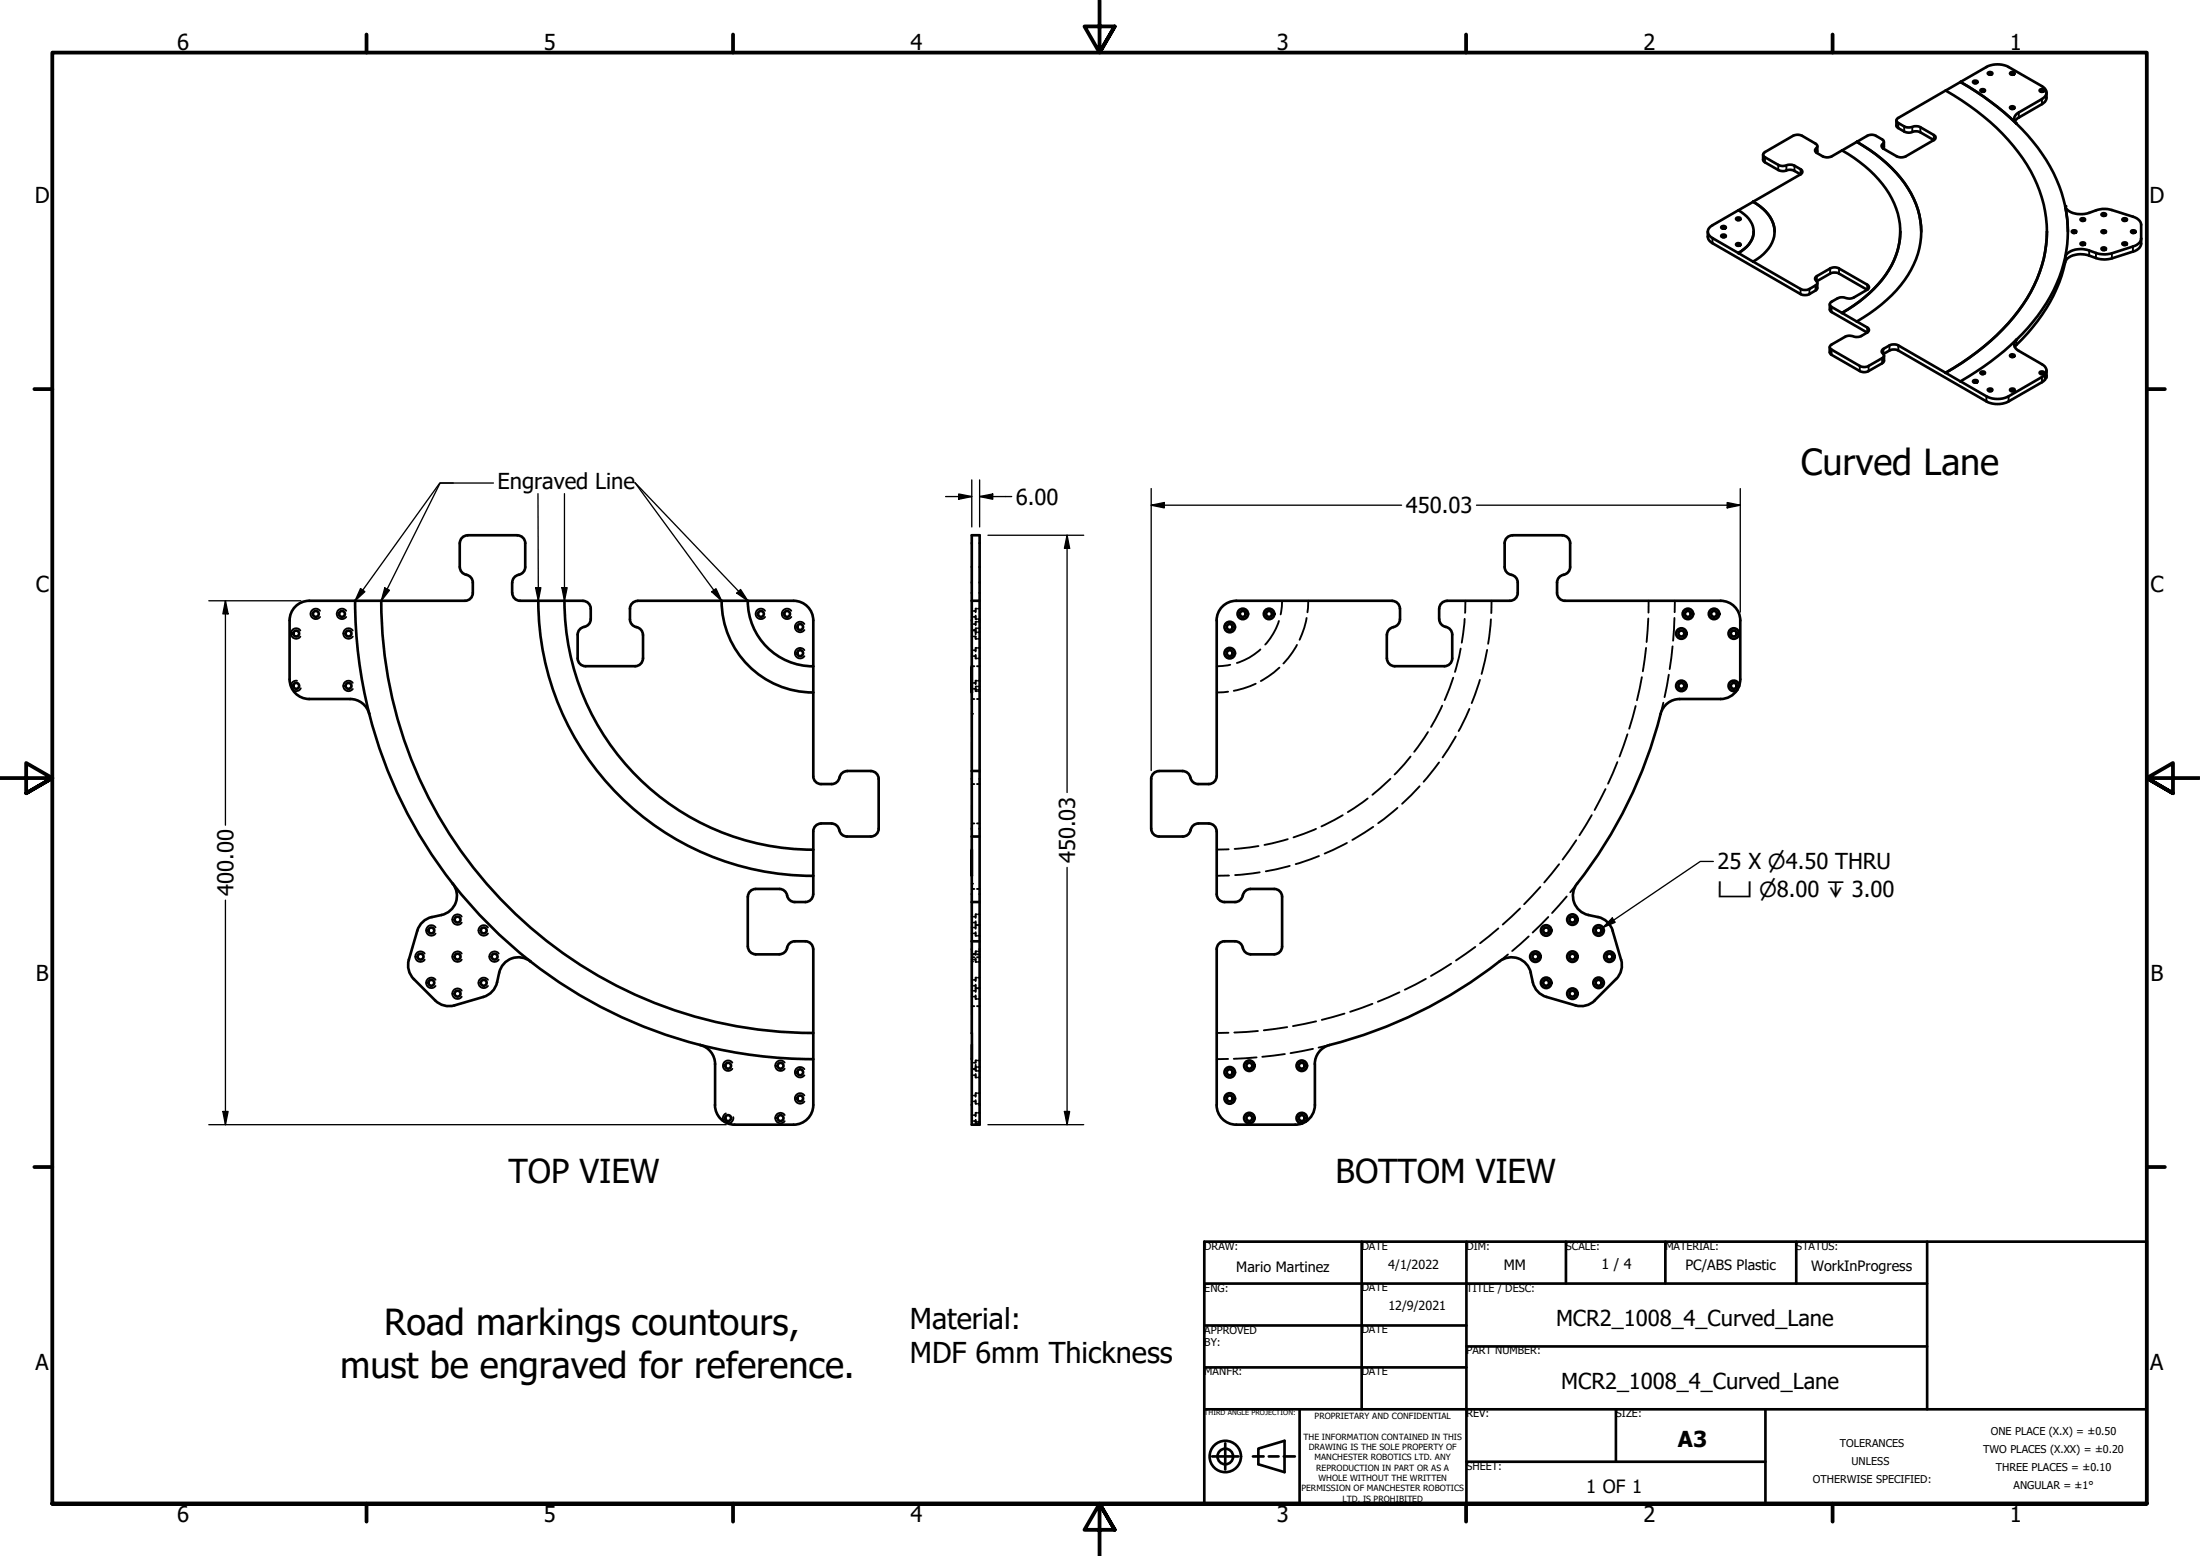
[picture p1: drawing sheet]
<svg xmlns="http://www.w3.org/2000/svg" width="420mm" height="297mm" viewBox="0 0 420 297" stroke-linecap="round" stroke-linejoin="round" font-family="sans-serif">
<!-- layer: Hidden (ANSI) -->
<g fill="none" stroke="#000" stroke-width=".36">
<path d="M61.1 116.6a1.01 1.01 0 0 0-1.5-.2 1.01 1.01 0 0 0 0 1.5 1.01 1.01 0 0 0 1.5-.1M66.1 116.6a1.01 1.01 0 0 0-1.5-.2 1.01 1.01 0 0 0 0 1.5 1.01 1.01 0 0 0 1.5-.1M146.1 116.6a1 1 0 0 0-1.5-.2 1 1 0 0 0 0 1.5 1 1 0 0 0 1.5-.1M151.1 116.6a1.01 1.01 0 0 0-1.5-.2 1.01 1.01 0 0 0 0 1.5 1.01 1.01 0 0 0 1.5-.1M153.6 119.1a1 1 0 0 0-1.5-.2 1 1 0 0 0 0 1.5 1 1 0 0 0 1.5-.1M185.6 117.8h.2M185.6 116.6h.2M185.6 119.1h.2M185.6 114.7v2.5M185.6 118.4v5.1M186.1 117.8h.2M186.1 116.6h.2"/>
<path d="M186.1 119.1h.2M186.3 117.5v.7h.3M186.3 119.9h.3M186.6 116.2h-.3v.7M186.6 118.7h-.3v.7M186.8 118.2h.3M186.8 116.2h.3M186.8 118.7h.3M186.8 119.9h.3M244.2 118.5a12.3 12.3 0 0 1-2.6 4.5M244.9 114.7l-.3 2.6M249.5 118a15.8 15.8 0 0 1-1.3 4.1"/>
<path d="M249.9 114.7l-.2 2.2M279.7 118.1l-.5 4.6M279.9 114.7l-.1 2.3M284.7 118.2l-.5 4.7M284.9 114.7l-.1 2.3M314.8 118.1l-.3 4.5M314.9 114.7l-.1 2.3M319.8 118l-.3 4.3M319.9 114.7l-.1 2.2M56.7 129.9a1.01 1.01 0 0 0-1.1 1.1M57.4 120.4a.99 .99 0 0 0-1.5-.2 .99 .99 0 0 0 0 1.5 .99 .99 0 0 0 1.5-.2M57.4 131.4a1 1 0 0 1-1.5 .3"/>
<path d="M67.4 130.4a1.01 1.01 0 0 0-1.5-.2 1.01 1.01 0 0 0 0 1.5 1.01 1.01 0 0 0 1.5-.2M67.4 120.4a1 1 0 0 0-1.5-.2 1 1 0 0 0 0 1.5 1 1 0 0 0 1.5-.2M153.6 124.1a1 1 0 0 0-1.5-.2 1 1 0 0 0 0 1.5 1 1 0 0 0 1.5-.1M185.6 127.2h.5M185.6 133.4h.5M185.6 120.3h.2M185.6 125.3h.2M185.6 124.1h.2M185.6 131.5h.2M185.6 130.4h.2M185.6 121.5h.2M185.6 120.4h.2"/>
<path d="M185.6 124.7v2.5M185.6 132.2v2.4M185.6 135.8v4.8M186.1 121.5h.2v.4h.3M186.1 120.3h.2M186.1 125.3h.2M186.1 124.1h.2M186.1 131.5h.2M186.1 130.4h.2M186.1 120.4h.2M186.3 131h.3M186.3 131.7h.3"/>
<path d="M186.3 120v1.1M186.3 125v.7h.3M186.3 131.3v.6h.3M186.3 120.7h.3M186.6 127.2h.5M186.6 133.4h.5M186.6 123.7h-.3v.7M186.6 129.9h-.3v.7M186.8 131h.3M186.8 131.7h.3M186.8 120.7h.3M186.8 125.7h.3"/>
<path d="M186.8 123.7h.3M186.8 131.9h.3M186.8 129.9h.3M186.8 121.9h.3M234.5 132l-2.1 .2M234.9 126.9l-2.5 .3M239.8 130.5l-2.3 .9-1.9 .5M240.7 124a11.5 11.5 0 0 1-4.5 2.6M244.3 127.5l-1 .9-2.5 1.6M247.7 123.1l-.9 1.5-1.7 2.1M272.7 139.7l-2.6 3.8M275.4 134.7l-2.1 4.1"/>
<path d="M277.5 129.4l-1.6 4.3M279 123.8l-1.1 4.5M280.6 135.3l-2 4.3M282.6 129.8l-1.5 4.4M284 124.1l-1 4.6M312.4 134.8l-1.3 4.3M313.6 129.3l-1 4.4M314.4 123.7l-.6 4.5M317.7 134.1l-.5 2.2M318.7 128.8l-.8 4.3M319.4 123.4l-.5 4.3M185.6 149.7h.5"/>
<path d="M185.6 157.2h.5M185.6 141.8v4.8M185.6 147.8v4.8M185.6 153.8v4.8M185.6 159.8v2.4M186.6 149.7h.5M186.6 157.2h.5M251.3 158.2l-4.3 1.7M256.4 155.6l-4 2.2M261.2 152.4l-3.8 2.6M262.3 157.8l-4 2.5M265.5 148.7l-3.4 3"/>
<path d="M266.9 154.2l-3.7 2.9M269.4 144.4l-3.1 3.5M271.1 150.1l-3.3 3.3M274.8 145.5l-2.9 3.7M278 140.6l-2.5 4M304 155.6l-2.4 3.9M306.6 150.6l-2.1 4M308.9 145.5l-1.8 4.1M310.8 140.2l-1.5 4.2M83.2 177a.99 .99 0 0 0-1.5-.1 .99 .99 0 0 0 0 1.5 .99 .99 0 0 0 1.5-.2M88.2 175a.99 .99 0 0 0-1.5-.2 .99 .99 0 0 0 0 1.5 .99 .99 0 0 0 1.5-.2M93.2 177a1 1 0 0 0-1.5-.1 1 1 0 0 0 0 1.5 1 1 0 0 0 1.5-.2"/>
<path d="M185.6 169.7h.5M185.6 176.1h.2M185.6 175h.2M185.6 178.2h.2M185.6 177.1h.2M185.6 167.2v2.4M185.6 170.8v4.8M185.6 176.8v4.8M186.1 176.1h.2M186.1 175h.2M186.1 178.2h.2M186.1 177.1h.2"/>
<path d="M186.3 175.9v.7h.3M186.3 178v.6h.3M186.6 169.7h.5M186.6 174.5h-.3v.7M186.6 176.6h-.3v.7M186.8 176.6h.3M186.8 174.5h.3M186.8 178.6h.3M234.7 162.1l-2.3 .1M234.7 167.1l-2.3 .1M240.3 161.5l-4.5 .6M240.6 166.5l-4.7 .6"/>
<path d="M245.9 160.2l-4.4 1.1M246.3 165.3l-4.6 1M251.9 163.4l-4.4 1.6M257.2 160.9l-4.2 2M286.2 177.2l-3.5 2.9M290.3 173.4l-3.3 3.1M292 178.8l-3.2 2.8M294.2 169.3l-3.1 3.3M295.7 175.1l-3 2.9M297.8 165l-2.9 3.5M299.2 171.1l-2.8 3.2M301 160.4l-2.6 3.7"/>
<path d="M301.2 168.7l-1.3 1.6M81.1 182a.99 .99 0 0 0-1.5-.1 .99 .99 0 0 0 0 1.5 .99 .99 0 0 0 1.5-.2M83.2 187a1 1 0 0 0-1.5-.1 1 1 0 0 0 0 1.5 1 1 0 0 0 1.5-.2M88.2 182a.99 .99 0 0 0-1.5-.1 .99 .99 0 0 0 0 1.5 .99 .99 0 0 0 1.5-.2M88.2 189.1a.99 .99 0 0 0-1.5-.1 .99 .99 0 0 0 0 1.4 .99 .99 0 0 0 1.5-.1M93.2 187a1.01 1.01 0 0 0-1.5-.1 1.01 1.01 0 0 0 0 1.5 1.01 1.01 0 0 0 1.5-.2M95.2 182a.99 .99 0 0 0-1.4-.1 .99 .99 0 0 0 0 1.5 .99 .99 0 0 0 1.4-.2M185.6 192.1h.5M185.6 182.2h.5M185.6 182.7h.5M185.6 188.2h.2M185.6 187.1h.2"/>
<path d="M185.6 190.3h.2M185.6 189.1h.2M185.6 183.2h.2M185.6 182.1h.2M185.6 182.8v4.8M185.6 188.8v4.8M185.6 194.8v2.4M186.1 188.2h.2M186.1 187.1h.2M186.1 190.3h.2M186.1 189.1h.2M186.1 183.2h.2"/>
<path d="M186.1 182.1h.2M186.3 183v.6h.3M186.3 188v.6h.3M186.3 190v.7h.3M186.6 192.1h.5M186.6 182.2h.5M186.6 182.7h.5M186.6 181.6h-.3v.7M186.6 186.6h-.3v.7M186.6 188.7h-.3v.7M186.8 188.6h.3M186.8 186.6h.3"/>
<path d="M186.8 190.7h.3M186.8 188.7h.3M186.8 183.6h.3M186.8 181.6h.3M234.6 197.2h-2.2M240.2 196.8l-4.5 .3M245.8 196.1l-4.4 .6M251.4 195l-4.5 .9M253.9 199.5l-2.1 .5M256.8 193.5l-4.4 1.2M262.1 191.6l-4.2 1.6M267.3 189.4l-4.2 1.8"/>
<path d="M272.3 186.9l-4 2M277.1 184l-3.8 2.3M281.7 180.8l-3.6 2.6M288 182.2l-1.6 1.3M138.6 212.5a1 1 0 0 0-.3 1.6M139.9 202.8a1 1 0 0 0-1.5-.1 1 1 0 0 0 0 1.5 1 1 0 0 0 1.5-.2M140 213.3a.99 .99 0 0 1-1.1 1.1M149.9 212.9a.99 .99 0 0 0-1.5-.2 .99 .99 0 0 0 0 1.5 .99 .99 0 0 0 1.5-.2M149.9 202.8a1 1 0 0 0-1.5-.1 1 1 0 0 0 0 1.5 1 1 0 0 0 1.5-.2M153.6 204.1a1.01 1.01 0 0 0-1.5-.2 1.01 1.01 0 0 0 0 1.5 1.01 1.01 0 0 0 1.5-.1M153.6 209.1a1 1 0 0 0-1.5-.2 1 1 0 0 0 0 1.5 1 1 0 0 0 1.5-.1M185.6 205.3h.2"/>
<path d="M185.6 204.1h.2M185.6 210.3h.2M185.6 209.1h.2M185.6 214h.2M185.6 212.9h.2M185.6 204h.2M185.6 202.9h.2M186.1 205.3h.2M186.1 204.1h.2M186.1 210.3h.2M186.1 209.1h.2M186.1 214h.2"/>
<path d="M186.1 212.9h.2M186.1 204h.2M186.3 214.1h.3M186.3 213.8v.6h.3M186.3 203.3v1.1M186.3 205v.7h.3M186.3 210v.7h.3M186.3 203.7h.3M186.3 204.4h.3M186.6 202.4h-.3v.4l-.2 .1M186.6 208.7h-.3v.7M186.6 212.4h-.3v.7"/>
<path d="M186.8 214.1h.3M186.8 214.4h.3M186.8 205.7h.3M186.8 203.7h.3M186.8 210.7h.3M186.8 208.7h.3M186.8 212.4h.3M186.8 204.4h.3M186.8 202.4h.3M234.5 202.1l-2.1 .1M240 201.9l-4.4 .2M245.4 201.2l-4.3 .5"/>
<path d="M250.8 200.2l-4.3 .8"/>
</g>
<!-- layer: Visible (ANSI) -->
<g fill="none" stroke="#000" stroke-width=".51">
<path d="M371.6 17.3a41.8 41.8 0 0 1 16.2 15.4 23.3 23.3 0 0 1-1.5 25.5 44.4 44.4 0 0 1-14.7 13M374.4 15.6a54.6 54.6 0 0 1 10.7 8M374.4 15.6l-12 7-.2 .5 .3 .4a2.98 2.98 0 0 0 1.9 .8h.3a2.59 2.59 0 0 1 2.1 0l2.7 1.6 .2 .4-.4 .4M374.4 15.6l5-2.8a4.7 4.7 0 0 1 4.2 0l6.4 3.7a1.3 1.3 0 0 1 .8 1.2 1.3 1.3 0 0 1-.8 1.2l-4.4 2.6a1.24 1.24 0 0 0-.5 2.1M376.9 15.5l.5-.1 .3 .1a.43 .43 0 0 1-.4 .4 .43 .43 0 0 1-.5-.3zM377.1 15.9h.3M378.3 17.1l.5-.1 .3 .2a.43 .43 0 0 1-.4 .4 .43 .43 0 0 1-.5-.4zM378.5 17.5h.3M379.7 13.9l.3-.2 .5 .2a.39 .39 0 0 1-.4 .4 .39 .39 0 0 1-.4-.4zM379.9 14.3h.3M383.9 13.9l.3-.2 .5 .2a.43 .43 0 0 1-.4 .4 .43 .43 0 0 1-.4-.3zM384.2 14.3h.3"/>
<path d="M389.6 17.1l.5-.1 .3 .2a.43 .43 0 0 1-.4 .4 .43 .43 0 0 1-.5-.4zM389.8 17.5h.3M390.8 17.7a1.8 1.8 0 0 1-.8 2.2l-4.7 2.7-.5 .6M334.8 38.5a6.9 6.9 0 0 1 4.1 6 7.2 7.2 0 0 1-4.1 5.4M334.8 38.5a7.1 7.1 0 0 1 4.1 5.7M334.8 38.5h.1M334.8 38.5l-2.8 1.6M336.7 29.5l.1 1.3 2.8 1.7a2.43 2.43 0 0 0 2.1-.1l.8 .1 1.4 .8M343.9 33.3l-9.1 5.2M347 29.2l-.4-.4 .5-.8-.2-.5-2.8-1.6-.7-.2-.7 .1-5.9 3.5-.1 .3 .2 .3 2.7 1.6a2.65 2.65 0 0 0 2.1-.1l1 .2 1.3 .8 .2 .5-.3 .4M347.1 27.9l-.1 1.3M351.8 28.7a22.9 22.9 0 0 1 10 10.1 13.9 13.9 0 0 1-3 15.4l-1.7 1.7-1.9 1.6-3.4 2.2"/>
<path d="M359.7 28.4l-.3-.3-.1-.3 .5-.6-.1-.4-1.6-1-.8-.1-.7 .2-7 4-.5 .1-.8-.1-1.3-.7M359.8 27.1v1l-.1 .2M362.2 23v1.1l.3 .4a3.3 3.3 0 0 0 1.9 .8h.3a2.48 2.48 0 0 1 2.1 0l2.5 1.4M369.3 26.7l-5.3 3.2-.5 .1h-.5l-.8-.1-2.5-1.5M383.9 20.4l.5-.1 .3 .1a.43 .43 0 0 1-.4 .4 .43 .43 0 0 1-.4-.3zM384.2 20.8h.3M385.1 23.6a31.3 31.3 0 0 1 9.3 15.8M385.1 23.6h.1M394.4 39.4a23.4 23.4 0 0 1 0 9.7M394.4 39.4l.4 2.4 .1 2.4M394.4 39.4a3 3 0 0 0 3.3 1.5l.9-.1a6.7 6.7 0 0 1 4.3-.8l4.9 1.5 .8 .6 .3 .8v3.6l-.3 .8-.8 .6-4.5 1.4a5.9 5.9 0 0 1-4.3-.5 4 4 0 0 0-4.5 1 32.7 32.7 0 0 1-9.7 16.4M326.2 44.2a1.81 1.81 0 0 0 .8 2.2l17.1 9.8h1.3l1.5-.8 .2-.4v-1"/>
<path d="M328.8 44.9l.5-.1 .3 .1a.43 .43 0 0 1-.4 .4 .43 .43 0 0 1-.5-.3zM328.8 43.3l.5-.2 .3 .2a.43 .43 0 0 1-.4 .4 .43 .43 0 0 1-.5-.3zM329 45.3h.3M329 43.7h.3M331.6 46.5l.3-.1 .5 .2a.42 .42 0 0 1-.4 .4 .42 .42 0 0 1-.4-.4zM331.6 41.6l.5-.1 .3 .1a.42 .42 0 0 1-.4 .4 .42 .42 0 0 1-.4-.3zM331.8 46.9h.3M331.8 42h.3M332 40.1a4.6 4.6 0 0 1 2.8 5.1l-.8 1.5-.9 .8-1.1 .8M332 40.1l-5 2.9a1.29 1.29 0 0 0-.8 1.2 1.29 1.29 0 0 0 .8 1.3l5 2.8M332 48.3l2.8 1.7M334.8 49.9l9.5 5.4h.8l1.6-.8 .4-.4-.5-.8 .2-.5 2.7-1.5 .7-.3 1 .3 5.4 3 .3 .5v.3l-.3 .2"/>
<path d="M334.8 49.9v.1M334.9 44.2a4.9 4.9 0 0 1-2.9 4.1M347 53.7l2.7-1.6h1.1l5.8 3.2M349.5 58.1v1l.2 .4 6.9 4M351.8 59.7l2.8 1.7M356.6 55.3l-2.6 1.5a2.65 2.65 0 0 1-2 0l-1.1 .1-1.1 .7-.3 .4v.3l.3 .3 2 1.1M362.9 44.2a15.9 15.9 0 0 1-5.9 11.8l-1.9 1.6-3.3 2.1M366.9 44.2a17.7 17.7 0 0 0-6.6-13l-2.1-1.7-3.6-2.4a25.1 25.1 0 0 1 11.3 11.9 15.2 15.2 0 0 1-2.9 15.5 30 30 0 0 1-8.4 6.9M390.9 44.2a26.1 26.1 0 0 1-7.4 17.6 47.3 47.3 0 0 1-11.9 9.4M394.4 49.1a30.9 30.9 0 0 1-9.3 15.8M394.4 49.1h.1M395.7 44.1l.5-.1 .3 .1a.39 .39 0 0 1-.4 .4 .39 .39 0 0 1-.4-.4z"/>
<path d="M396 44.5h.3M397.4 41.8l.5-.1 .3 .1a.42 .42 0 0 1-.4 .4 .42 .42 0 0 1-.5-.3zM397.4 46.4l.5-.1 .3 .1a.42 .42 0 0 1-.4 .4 .42 .42 0 0 1-.5-.3zM397.6 46.8h.3M397.6 42.1h.3M401.4 47.3l.5-.1 .3 .2a.42 .42 0 0 1-.4 .4 .42 .42 0 0 1-.5-.4zM401.4 44.1l.5-.1 .3 .1a.42 .42 0 0 1-.4 .4 .42 .42 0 0 1-.5-.3zM401.4 40.8l.3-.1 .5 .1a.42 .42 0 0 1-.4 .4 .42 .42 0 0 1-.5-.3zM401.6 41.2h.3M401.6 44.5h.3M401.6 47.7h.3M405.4 46.4l.5-.1 .3 .1a.43 .43 0 0 1-.4 .4 .43 .43 0 0 1-.5-.3z"/>
<path d="M405.4 41.8l.5-.1 .3 .1a.43 .43 0 0 1-.4 .4 .43 .43 0 0 1-.5-.3zM405.6 42.1h.3M405.6 46.8h.3M407.1 44.1l.4-.1 .3 .1a.43 .43 0 0 1-.3 .4 .43 .43 0 0 1-.5-.3zM407.3 44.5h.3M408.9 45.5l-.3 .8-.5 .4-4.8 1.7a5.9 5.9 0 0 1-4.3-.6 3.9 3.9 0 0 0-4.5 1l-.1 .3M349.4 66.3v1l.3 .3 5.5 3.2 .7 .2 .8-.1 2.9-1.7 .2-.3v-1M354.6 61.4l2.2 1.2 .1 .5-.3 .4M356.6 63.5a2.98 2.98 0 0 1-1.9 .8h-.3a2.6 2.6 0 0 0-2 0l-2.8 1.6-.1 .3v.3l5.9 3.5 .5 .1 .8-.1 2.8-1.6 .3-.4-.4-.8 .1-.5 1.6-.9h.7l.7 .1 9.1 5.3M359.7 67.6l1.6-.9h.8l.4 .2 16.9 9.7a4.7 4.7 0 0 0 4.2 0l6.4-3.6a.96 .96 0 0 0 .6-1.1l.2-.3v.5M371.6 71.2l2.8 1.6M374.4 72.8h.1"/>
<path d="M376.9 72.7l.5-.2 .3 .2a.43 .43 0 0 1-.4 .4 .43 .43 0 0 1-.5-.3zM377.1 73h.3M378.3 71l.5-.1 .3 .1a.43 .43 0 0 1-.4 .4 .43 .43 0 0 1-.5-.3zM378.5 71.4h.3M379.7 74.3l.5-.1 .3 .1a.39 .39 0 0 1-.4 .4 .39 .39 0 0 1-.4-.4zM379.9 74.7h.3M383.9 74.3l.5-.1 .3 .1a.43 .43 0 0 1-.4 .4 .43 .43 0 0 1-.4-.3zM383.9 67.8l.3-.2 .5 .2a.43 .43 0 0 1-.4 .4 .43 .43 0 0 1-.4-.4zM384.2 74.7h.3M384.2 68.1h.3M385.1 64.9a53.5 53.5 0 0 1-10.7 7.9M385.1 64.9a1.26 1.26 0 0 0 .5 2.1l4.4 2.5a1.29 1.29 0 0 1 .8 1.3 1.29 1.29 0 0 1-.8 1.2l-6.4 3.7a4.7 4.7 0 0 1-4.2 0l-5-2.9"/>
<path d="M389.6 71l.5-.1 .3 .1a.43 .43 0 0 1-.4 .4 .43 .43 0 0 1-.5-.3zM389.8 71.4h.3M390.6 71.9l.2 .2M390.8 70.7v1.4M67.8 114.7a87.5 87.5 0 0 0 2.7 21.6M72.8 114.7a82.5 82.5 0 0 0 82.5 82.5M89.3 102.2h9.5M89.3 102.2a1.52 1.52 0 0 0-1.5 1.5v4.5a1.73 1.73 0 0 0 1.7 1.7 1.49 1.49 0 0 1 .8 1.3v2a1.49 1.49 0 0 1-1.5 1.5h-29.7a3.8 3.8 0 0 0-3.8 3.7v11.3a3.8 3.8 0 0 0 3.8 3.7h7.8a3.8 3.8 0 0 1 3.6 2.9M98.8 102.2a1.49 1.49 0 0 1 1.5 1.5v4.5a1.73 1.73 0 0 1-1.6 1.7 1.57 1.57 0 0 0-.9 1.3v2a1.49 1.49 0 0 0 1.5 1.5h12M102.8 114.7a52.5 52.5 0 0 0 52.5 52.5M107.8 114.7a47.5 47.5 0 0 0 47.5 47.5M111.3 114.7a1.49 1.49 0 0 1 1.5 1.5v2"/>
<path d="M111.6 119.7a1.49 1.49 0 0 0-1.3 1.5v4.5M112.8 118.2a1.49 1.49 0 0 1-1.2 1.5M120.3 118.2a1.49 1.49 0 0 0 1.3 1.5M121.5 119.7a1.49 1.49 0 0 1 1.3 1.5M121.8 114.7a1.49 1.49 0 0 0-1.5 1.5v2M121.8 114.7h29.8a3.8 3.8 0 0 1 3.7 3.7v29.8a1.49 1.49 0 0 0 1.5 1.5h2.1a1.73 1.73 0 0 0 1.6-1.7 1.49 1.49 0 0 1 1.3-.8h4.5M137.8 114.7a17.5 17.5 0 0 0 17.5 17.5M142.8 114.7a12.5 12.5 0 0 0 12.5 12.5M185.6 114.7h1.5M232.4 118.4v29.8M265.9 114.7a1.49 1.49 0 0 1 1.5 1.5v2M265.9 114.7h-29.8a3.8 3.8 0 0 0-3.8 3.7"/>
<path d="M266.1 119.7a1.49 1.49 0 0 0-1.2 1.5M267.4 118.2a1.49 1.49 0 0 1-1.3 1.5M274.9 118.2a1.49 1.49 0 0 0 1.2 1.5M276.1 119.7a1.49 1.49 0 0 1 1.2 1.5v4.5M276.4 114.7h12M276.4 114.7a1.49 1.49 0 0 0-1.5 1.5l-.1 2M288.9 102.2a1.49 1.49 0 0 0-1.5 1.5v4.5a1.72 1.72 0 0 0 1.6 1.7 1.49 1.49 0 0 1 .9 1.3v2a1.49 1.49 0 0 1-1.5 1.5M288.9 102.2h9.5M298.4 102.2a1.49 1.49 0 0 1 1.5 1.5v4.5a1.49 1.49 0 0 1-1.3 1.5M298.6 109.7a1.49 1.49 0 0 0-1.2 1.5v2a1.49 1.49 0 0 0 1.5 1.5h29.7M328.6 114.7a3.8 3.8 0 0 1 3.8 3.7v11.3l-.3 1.4M70.5 136.3a87.5 87.5 0 0 0 16 32.4"/>
<path d="M110.3 125.7a1.49 1.49 0 0 0 1.5 1.5h9.5M122.8 125.7a1.49 1.49 0 0 1-1.5 1.5M122.8 121.2v4.5M185.6 127.2v5zM185.6 127.2v-25h1.5v112.5h-1.5v-12.5M185.6 132.2v30M264.9 121.2v4.5M264.9 125.7a1.49 1.49 0 0 0 1.5 1.5h9.5a1.49 1.49 0 0 0 1.4-1.5M317.1 136.3a88.6 88.6 0 0 1-16.3 32.9 3.8 3.8 0 0 0 2.5 5.5 5.6 5.6 0 0 1 3.9 1.5l.8 1.5M328.6 133.4h-7.8a3.8 3.8 0 0 0-3.6 2.9M332.1 131.1a3.8 3.8 0 0 1-3.5 2.3M332.1 131a1.01 1.01 0 0 0-1.2-1.1 1.01 1.01 0 0 0-.7 1.5 1.01 1.01 0 0 0 1.6 .3"/>
<path d="M156.8 157.2h2M156.8 157.2a1.49 1.49 0 0 0-1.5 1.5v12a1.49 1.49 0 0 1-1.5 1.5M158.8 157.2a1.73 1.73 0 0 1 1.6 1.6 1.49 1.49 0 0 0 1.4 .9h4.5M166.3 147.2a1.49 1.49 0 0 1 1.5 1.5v9.5M167.8 158.2a1.49 1.49 0 0 1-1.5 1.5M185.6 159.7h1.5M185.6 147.2h1.5M219.9 158.2a1.49 1.49 0 0 0 1.5 1.5h4.5M227.3 148.4a1.49 1.49 0 0 0-1.4-1.2h-4.5a1.54 1.54 0 0 0-1.5 1.5v9.5M227.4 158.4a1.49 1.49 0 0 1-1.5 1.3M228.9 157.2a1.49 1.49 0 0 0-1.5 1.3M228.9 157.2h2"/>
<path d="M230.9 157.2a1.49 1.49 0 0 1 1.4 1.5M232.3 148.2a1.49 1.49 0 0 1-1.4 1.5h-2.1a1.49 1.49 0 0 1-1.4-1.3M232.4 158.7v12a1.49 1.49 0 0 0 1.5 1.5h2a1.49 1.49 0 0 0 1.4-1.2M86.5 168.7a87.5 87.5 0 0 0 14.8 14.8M86.5 168.7a3.8 3.8 0 0 1-2.2 6 5.6 5.6 0 0 0-3.8 1.5l-.8 1.5-1.6 5.5a3.8 3.8 0 0 0 .9 3.7l4.1 4.1a3.8 3.8 0 0 0 3.7 .9l5.5-1.6a3.8 3.8 0 0 0 2.6-2.8 5.5 5.5 0 0 1 1.7-3.9 3.8 3.8 0 0 1 4.7-.1M142.8 171.2v9.5M148.8 169.7h-4.5a1.49 1.49 0 0 0-1.5 1.5M148.9 169.7a1.49 1.49 0 0 1 1.4 1.2M150.3 171a1.49 1.49 0 0 0 1.5 1.2M151.8 179.7a1.49 1.49 0 0 0-1.5 1.2M151.8 179.7h2M151.8 172.2h2"/>
<path d="M153.8 179.7a1.52 1.52 0 0 1 1.5 1.5v29.7a3.8 3.8 0 0 1-3.7 3.8h-11.3a3.8 3.8 0 0 1-3.8-3.8l.1-7.8M185.6 162.2v5zM185.6 167.2v35v-2.7M185.6 179.7h1.5M185.6 172.2h1.5M237.4 170.9a1.49 1.49 0 0 1 1.4-1.2h4.6a1.49 1.49 0 0 1 1.5 1.5v9.5a1.49 1.49 0 0 1-1.5 1.5M308 177.7l1.6 5.5a3.8 3.8 0 0 1-.9 3.7M101.3 183.5a87.5 87.5 0 0 0 32.4 16M133.7 199.5a87.5 87.5 0 0 0 21.6 2.7M133.7 199.5a3.8 3.8 0 0 1 2.9 3.6M142.8 180.7a1.49 1.49 0 0 0 1.5 1.5M144.3 182.2h4.5"/>
<path d="M150.3 180.9a1.49 1.49 0 0 1-1.4 1.3M237.3 180.9a1.49 1.49 0 0 0-1.4-1.2h-2a1.49 1.49 0 0 0-1.5 1.5v29.7M237.4 180.9a1.49 1.49 0 0 0 1.4 1.3M238.8 182.2h4.6M286.3 183.6a89.3 89.3 0 0 1-33 16.1 3.8 3.8 0 0 0-2.2 3.4M286.4 183.5a3.7 3.7 0 0 1 5.9 2.2 5.7 5.7 0 0 0 1.6 3.8l1.5 .8 5.5 1.6a3.8 3.8 0 0 0 3.7-.9l4-4.1M232.3 210.9a3.8 3.8 0 0 0 3.8 3.8h11.3l1-.1 .9-.5M249.3 214.1a1.01 1.01 0 0 0-.2-1.6 1.01 1.01 0 0 0-1.5 .8 1.01 1.01 0 0 0 1.1 1.1M251.1 203.1v7.8a3.8 3.8 0 0 1-1.8 3.2"/>
<circle cx="60.3" cy="117.2" r=".56"/>
<circle cx="65.3" cy="117.2" r=".56"/>
<circle cx="145.3" cy="117.2" r=".56"/>
<circle cx="150.3" cy="117.2" r=".56"/>
<circle cx="152.8" cy="119.7" r=".56"/>
<circle cx="234.9" cy="119.7" r="1.01"/>
<circle cx="234.9" cy="119.7" r=".56"/>
<circle cx="237.4" cy="117.2" r="1.01"/>
<circle cx="237.4" cy="117.2" r=".56"/>
<circle cx="242.4" cy="117.2" r="1.01"/>
<circle cx="242.4" cy="117.2" r=".56"/>
<circle cx="322.4" cy="117.2" r="1.01"/>
<circle cx="322.4" cy="117.2" r=".56"/>
<circle cx="327.4" cy="117.2" r="1.01"/>
<circle cx="327.4" cy="117.2" r=".56"/>
<circle cx="56.6" cy="130.9" r=".56"/>
<circle cx="56.6" cy="120.9" r=".56"/>
<circle cx="66.6" cy="130.9" r=".56"/>
<circle cx="66.6" cy="120.9" r=".56"/>
<circle cx="152.8" cy="124.7" r=".56"/>
<circle cx="234.9" cy="124.7" r="1.01"/>
<circle cx="234.9" cy="124.7" r=".56"/>
<circle cx="321.1" cy="130.9" r="1.01"/>
<circle cx="321.1" cy="120.9" r="1.01"/>
<circle cx="321.1" cy="120.9" r=".56"/>
<circle cx="321.1" cy="130.9" r=".56"/>
<circle cx="331.1" cy="120.9" r="1.01"/>
<circle cx="331.1" cy="120.9" r=".56"/>
<circle cx="331.1" cy="130.9" r=".56"/>
<circle cx="82.4" cy="177.6" r=".56"/>
<circle cx="87.4" cy="175.6" r=".56"/>
<circle cx="92.4" cy="177.6" r=".56"/>
<circle cx="295.3" cy="177.6" r="1.01"/>
<circle cx="295.3" cy="177.6" r=".56"/>
<circle cx="300.3" cy="175.6" r="1.01"/>
<circle cx="300.3" cy="175.6" r=".56"/>
<circle cx="305.3" cy="177.6" r="1.01"/>
<circle cx="305.3" cy="177.6" r=".56"/>
<circle cx="80.3" cy="182.6" r=".56"/>
<circle cx="82.4" cy="187.6" r=".56"/>
<circle cx="87.4" cy="189.7" r=".56"/>
<circle cx="87.4" cy="182.6" r=".56"/>
<circle cx="92.4" cy="187.6" r=".56"/>
<circle cx="94.5" cy="182.6" r=".56"/>
<circle cx="293.2" cy="182.6" r="1.01"/>
<circle cx="293.2" cy="182.6" r=".56"/>
<circle cx="295.3" cy="187.6" r="1.01"/>
<circle cx="295.3" cy="187.6" r=".56"/>
<circle cx="300.3" cy="189.7" r="1.01"/>
<circle cx="300.3" cy="182.6" r="1.01"/>
<circle cx="300.3" cy="182.6" r=".56"/>
<circle cx="300.3" cy="189.7" r=".56"/>
<circle cx="305.3" cy="187.6" r="1.01"/>
<circle cx="305.3" cy="187.6" r=".56"/>
<circle cx="307.4" cy="182.6" r="1.01"/>
<circle cx="307.4" cy="182.6" r=".56"/>
<circle cx="139.1" cy="203.5" r=".56"/>
<circle cx="139.1" cy="213.4" r=".56"/>
<circle cx="149.1" cy="203.5" r=".56"/>
<circle cx="149.1" cy="213.4" r=".56"/>
<circle cx="152.8" cy="204.7" r=".56"/>
<circle cx="152.8" cy="209.7" r=".56"/>
<circle cx="234.9" cy="209.7" r="1.01"/>
<circle cx="234.9" cy="204.7" r="1.01"/>
<circle cx="234.9" cy="204.7" r=".56"/>
<circle cx="234.9" cy="209.7" r=".56"/>
<circle cx="238.6" cy="213.4" r="1.01"/>
<circle cx="238.6" cy="203.5" r="1.01"/>
<circle cx="238.6" cy="213.4" r=".56"/>
<circle cx="238.6" cy="203.5" r=".56"/>
<circle cx="248.6" cy="203.5" r="1.01"/>
<circle cx="248.6" cy="213.4" r=".56"/>
<circle cx="248.6" cy="203.5" r=".56"/>
</g>
<!-- layer: Hidden (ANSI) -->
<g fill="#000">
<circle cx="185.6" cy="136.3" r=".18"/>
<circle cx="185.6" cy="168.7" r=".18"/>
<circle cx="185.6" cy="183.5" r=".18"/>
</g>
<!-- layer: Visible (ANSI) -->
<g fill="#000">
<circle cx="374.4" cy="15.6" r=".25"/>
<circle cx="354.6" cy="27.1" r=".25"/>
<circle cx="394.4" cy="39.4" r=".25"/>
<circle cx="332" cy="48.3" r=".25"/>
<circle cx="351.8" cy="59.7" r=".25"/>
<circle cx="371.6" cy="71.2" r=".25"/>
</g>
<!-- layer: Visible Narrow (ANSI) -->
<g fill="none" stroke="#000" stroke-width=".36">
<path d="M390 18.9v1M337.1 30v1M339.6 31.5v1M341.2 31.6v.9M342.7 31.6v1M343.9 32.3v1M346.9 28.3v.8M359.6 27.5v.8M362.5 23.5v1M363.7 24.1v1M365.2 24.2v1M366.8 24.3v1"/>
<path d="M369.3 25.8v.9M385.6 21.5v.9M327 45.5v.9M343.9 55.2v.9M345.6 55.2v.9M346.7 54.5v1M347 52.7v1M349.5 51.3v.9M349.8 58.6v1M351.2 51.3v.9M356.6 54.3v1M394.4 49.1v.9"/>
<path d="M399 47.8v1M400.3 48.3v1M403.3 48.4v.9M407.4 47.1v.9M349.8 66.7v1M355.2 69.9v.9M356.6 62.5v1M356.9 69.9v.9M359.5 68.4v.9M359.7 66.6v1M360.8 65.9v1M362.5 65.9v1"/>
<path d="M379.4 75.7v.9M383.6 75.7v.9M385.1 64.9v1M390 72v1"/>
</g>
<!-- layer: Border (ANSI) -->
<g fill="none" stroke="#000" stroke-width=".72">
<path d="M70 6.6v3.4M140 6.6v3.4M210 0v10l-2.9-5h5.8l-2.9 5 2.9-5M280 6.6v3.4M350 6.6v3.4M6.6 74.3h3.4M410 74.3h3.4M0 148.5h10l-5-2.8v5.7l5-2.9-5 2.9M420 148.5h-10l5-2.8v5.7l-5-2.9 5 2.9M6.6 222.8h3.4M410 222.8h3.4M10 287v-277h400v277h-400h400"/>
<path d="M70 287v3.5M140 287v3.5M212.9 292l-2.9-5 2.9 5h-5.8l2.9-5v10M280 287v3.5M350 287v3.5"/>
</g>
<!-- layer: Title (ANSI) -->
<g fill="none" stroke="#000" stroke-width=".51">
<path d="M230 237h180v50h-180zM260.1 237v32M280.1 237v50M299.1 237v8M318.1 237v8M343 237v8M368 237v32M230 253h50.1M230 245h138M280.1 257h87.9M230 269h180M230 261h50.1"/>
<path d="M231.5 278h5M234 275.5v5M239.3 278h2M240.3 276.5l5-1.5v6l-5-1.5zM242.3 278h1.9M245.2 278h2.1M248.2 269v18M280.1 279h57.1M308.6 269v10M337.2 269v18"/>
<circle cx="234" cy="278" r="3"/>
<circle cx="234" cy="278" r="1.49"/>
</g>
<!-- layer: Dimension (ANSI) -->
<g fill="none" stroke="#000" stroke-width=".25">
<path d="M180.6 94.8h5M183.1 94.3l2.5 .5-2.5 .5zM185.6 91.6v9M187.1 94.8l2.5-.5v1zM187.1 94.8h6.1M187.1 91.6v9M219.9 96.4l2.5-.5v1.1zM219.9 96.4h47.8M219.9 93.3v53.8M282 96.4h50.4M329.9 95.9l2.5 .5-2.5 .6zM332.4 93.3v23.5"/>
<path d="M39.9 114.7h17.6M43.1 114.7l.5 2.5h-1zM43.1 114.7v42.8M188.7 102.2h18.3M203.8 102.2l.5 2.5h-1zM203.8 102.2v49.1M43.1 171.8v42.9M203.8 165.6v49.1M39.9 214.7h98.8M42.6 212.2h1l-.5 2.5zM188.7 214.7h18.3M203.3 212.2h1l-.5 2.5z"/>
</g>
<g fill="#000">
<path d="M183.1 94.3l2.5 .5-2.5 .5z" fill-rule="evenodd"/>
<path d="M187.1 94.8l2.5-.5v1z" fill-rule="evenodd"/>
<path d="M219.9 96.4l2.5-.5v1.1z" fill-rule="evenodd"/>
<path d="M329.9 95.9l2.5 .5-2.5 .6z" fill-rule="evenodd"/>
<path d="M43.1 114.7l.5 2.5h-1z" fill-rule="evenodd"/>
<path d="M203.8 102.2l.5 2.5h-1z" fill-rule="evenodd"/>
<path d="M42.6 212.2h1l-.5 2.5z" fill-rule="evenodd"/>
<path d="M203.3 212.2h1l-.5 2.5z" fill-rule="evenodd"/>
</g>
<!-- layer: Symbol (ANSI) -->
<g fill="none" stroke="#000" stroke-width=".25">
<path d="M86.6 92.2h-2.5l-11.3 22.5M94.2 92.2h-10.2l-16.2 22.5M102.7 94.2l.1 20.5M107.8 94.2v20.5M121.3 92.2l16.5 22.5M121.3 92.1l21.5 22.6M68.9 112.4l.8 .6-1.9 1.7zM73.5 112.2l.9 .5-1.6 2zM102.3 112.2h1l-.5 2.5zM107.3 112.2h1l-.5 2.5zM135.9 113l.8-.6 1.1 2.3zM140.7 113.2l.7-.7 1.4 2.2z"/>
<path d="M307.9 175.2l.6 .9-2.4 1zM327.2 164.5h-2.5l-18.6 12.6"/>
</g>
<g fill="#000">
<path d="M68.9 112.4l.8 .6-1.9 1.7z" fill-rule="evenodd"/>
<path d="M73.5 112.2l.9 .5-1.6 2z" fill-rule="evenodd"/>
<path d="M102.3 112.2h1l-.5 2.5z" fill-rule="evenodd"/>
<path d="M107.3 112.2h1l-.5 2.5z" fill-rule="evenodd"/>
<path d="M135.9 113l.8-.6 1.1 2.3z" fill-rule="evenodd"/>
<path d="M140.7 113.2l.7-.7 1.4 2.2z" fill-rule="evenodd"/>
<path d="M307.9 175.2l.6 .9-2.4 1z" fill-rule="evenodd"/>
</g>
<g font-size="6.9">
<text x="343.9" y="90.8">Curved Lane</text>
<text x="73.4" y="254.9">Road markings countours,</text>
<text x="65" y="263.1">must be engraved for reference.</text>
</g>
<g font-size="6.3">
<text x="97.1" y="225.9">TOP VIEW</text>
<text x="255.1" y="225.9">BOTTOM VIEW</text>
</g>
<g font-size="5.5">
<text x="173.8" y="253.6">Material:</text>
<text x="173.8" y="260.2">MDF 6mm Thickness</text>
</g>
<g font-size="4.2">
<text x="33.9" y="9.6">6</text>
<text x="103.9" y="9.6">5</text>
<text x="173.9" y="9.6">4</text>
<text x="243.9" y="9.6">3</text>
<text x="313.9" y="9.6">2</text>
<text x="383.9" y="9.6">1</text>
<text x="6.6" y="38.7">D</text>
<text x="410.5" y="38.7">D</text>
<text x="95" y="93.4">Engraved Line</text>
<text x="194" y="96.3">6.00</text>
<text x="268.5" y="98">450.03</text>
<text x="6.8" y="112.9">C</text>
<text x="410.7" y="112.9">C</text>
<text x="205.3" y="164.8" transform="rotate(-90 205.3 164.8)">450.03</text>
<text x="328" y="166">25 X ⌀4.50 THRU</text>
<text x="44.6" y="171" transform="rotate(-90 44.6 171)">400.00</text>
<text x="6.8" y="187.2">B</text>
<text x="410.7" y="187.2">B</text>
<text x="297.2" y="253.1">MCR2_1008_4_Curved_Lane</text>
<text x="6.8" y="261.4">A</text>
<text x="410.7" y="261.4">A</text>
<text x="298.2" y="265.2">MCR2_1008_4_Curved_Lane</text>
<text x="320.5" y="276.3">A3</text>
<text x="33.9" y="290.5">6</text>
<text x="103.9" y="290.5">5</text>
<text x="173.9" y="290.5">4</text>
<text x="243.9" y="290.5">3</text>
<text x="313.9" y="290.5">2</text>
<text x="383.9" y="290.5">1</text>
</g>
<text font-size="4" x="328" y="171.3">⌴ ⌀8.00 ↧ 3.00</text>
<text font-size="3.5" x="302.9" y="285.1">1 OF 1</text>
<g font-size="2.7">
<text x="236.1" y="242.8">Mario Martinez</text>
<text x="287.2" y="242.5">MM</text>
<text x="305.8" y="242.3">1 / 4</text>
<text x="321.9" y="242.5">PC/ABS Plastic</text>
<text x="345.9" y="242.6">WorkInProgress</text>
</g>
<g font-size="2.4">
<text x="265.1" y="242.2">4/1/2022</text>
<text x="265.2" y="250">12/9/2021</text>
</g>
<g font-size="2.1">
<text x="230" y="238.5">DRAW:</text>
<text x="260.1" y="238.5">DATE</text>
<text x="280.1" y="238.5">DIM:</text>
<text x="299.1" y="238.6">SCALE:</text>
<text x="318.1" y="238.5">MATERIAL:</text>
<text x="343" y="238.6">STATUS:</text>
<text x="230" y="246.6">ENG:</text>
<text x="260.1" y="246.5">DATE</text>
<text x="280.1" y="246.6">TITLE / DESC:</text>
<text x="230" y="254.6">APPROVED</text>
<text x="230" y="257">BY:</text>
<text x="260.1" y="254.5">DATE</text>
<text x="230" y="262.5">MANFR:</text>
<text x="260.1" y="262.5">DATE</text>
<text x="280.1" y="258.5">PART NUMBER:</text>
<text x="280.1" y="270.5">REV:</text>
<text x="308.6" y="270.6">SIZE:</text>
<text x="380.2" y="273.9">ONE PLACE (X.X) = ±0.50</text>
<text x="280.1" y="280.6">SHEET:</text>
<text x="351.4" y="276.2">TOLERANCES</text>
<text x="353.6" y="279.6">UNLESS</text>
<text x="378.8" y="277.3">TWO PLACES (X.XX) = ±0.20</text>
<text x="381.1" y="280.8">THREE PLACES = ±0.10</text>
<text x="346.2" y="283.1">OTHERWISE SPECIFIED:</text>
<text x="384.6" y="284.2">ANGULAR = ±1°</text>
</g>
<g font-size="1.6">
<text x="248.9" y="274.8">THE INFORMATION CONTAINED IN THIS</text>
<text x="251.1" y="270.9">PROPRIETARY AND CONFIDENTIAL</text>
<text x="249.9" y="276.8">DRAWING IS THE SOLE PROPERTY OF</text>
<text x="251" y="278.8">MANCHESTER ROBOTICS LTD. ANY</text>
<text x="251.4" y="280.8">REPRODUCTION IN PART OR AS A</text>
<text x="248.5" y="284.7">PERMISSION OF MANCHESTER ROBOTICS</text>
<text x="251.8" y="282.7">WHOLE WITHOUT THE WRITTEN</text>
<text x="256.4" y="286.7">LTD. IS PROHIBITED</text>
</g>
<text font-size="1.4" x="230" y="270.1">THIRD ANGLE PROJECTION:</text>
</svg>
